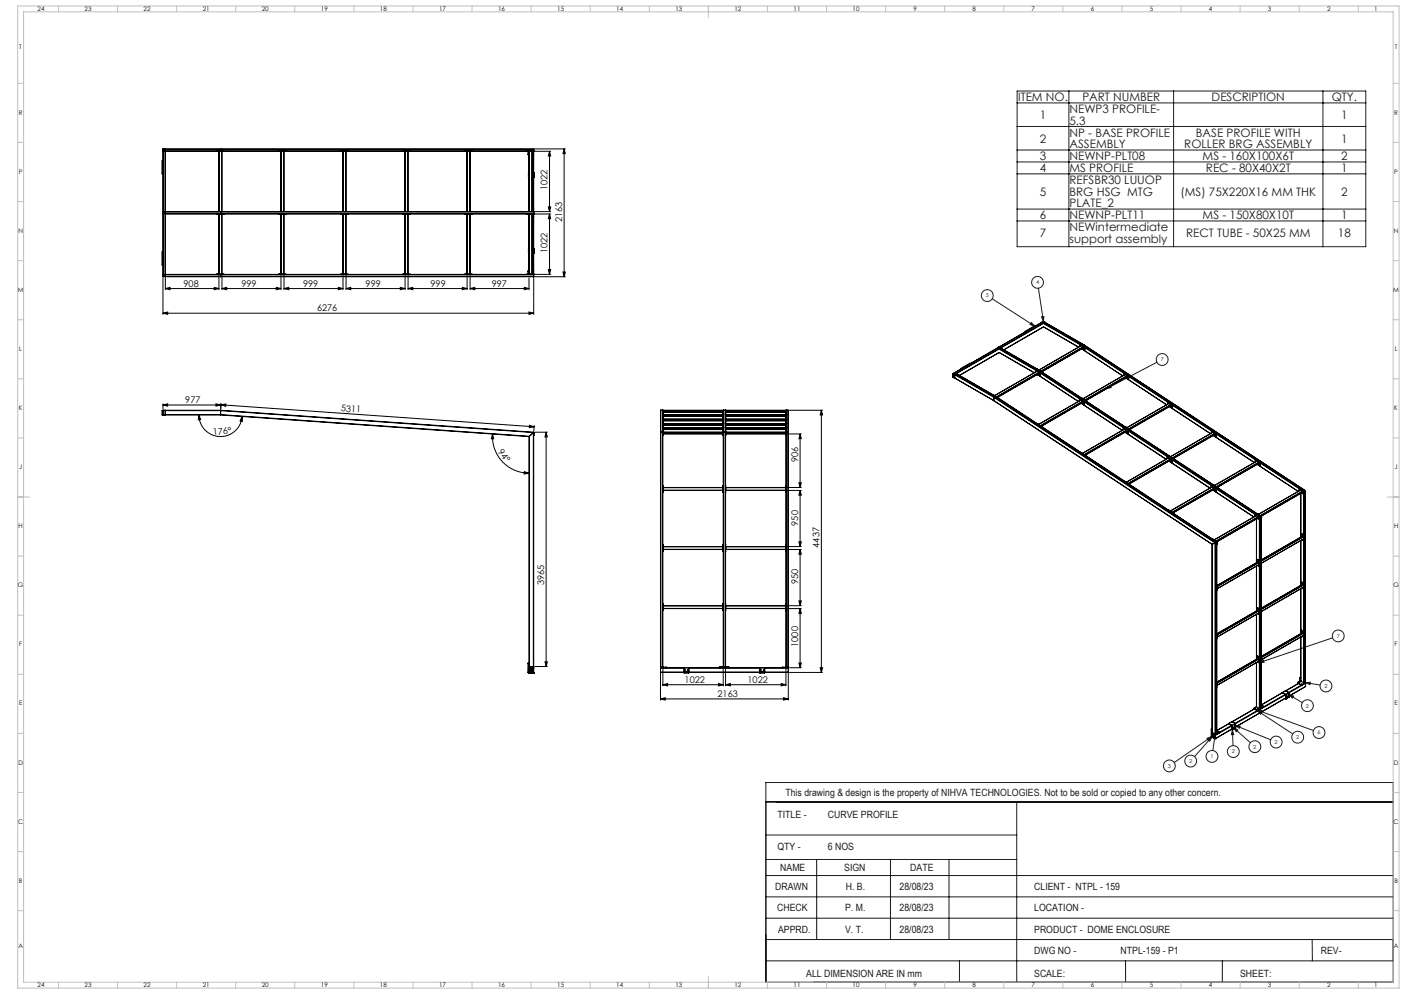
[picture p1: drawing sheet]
<svg xmlns="http://www.w3.org/2000/svg" width="1189mm" height="841mm" viewBox="0 0 1189 841" stroke-linecap="round" stroke-linejoin="round" font-family="sans-serif">
<g fill="none" stroke="#000" stroke-width=".85">
<path d="M452 128h14M452 126h26M465 128l1 4h-2zM465 128v51M477 126l1 4h-2zM477 126v108M452 179h14M464 175h2l-1 4zM452 181h14M465 181l1 4h-2zM465 181v51M138 235v31"/>
<path d="M140 235v10M185 233v12M188 233v12M238 233v12M240 233v12M290 233v12M293 233v12M343 233v12M345 233v12M395 233v12M398 233v12M448 235v10"/>
<path d="M452 235v31M452 232h14M452 234h26M464 228h2l-1 4zM476 230h2l-1 4zM140 244l4-1v2zM140 244h45M181 243l4 1-4 1zM188 244l4-1v2zM188 244h50M234 243l4 1-4 1zM240 244l4-1v2z"/>
<path d="M240 244h50M286 243l4 1-4 1zM293 244l4-1v2zM293 244h50M339 243l4 1-4 1zM345 244l4-1v2zM345 244h50M391 243l4 1-4 1zM398 244l4-1v2zM398 244h50M444 243l4 1-4 1zM138 265l4-1v2z"/>
<path d="M138 265h314M448 264l4 1-4 1zM138 343l4-1v2zM138 342v4M138 343h49M168 351l2 4h-2zM168 351v1a18 18 0 0 0 18 17 18 18 0 0 0 19-17M183 342l4 1-4 1zM187 342l265 19M187 342h4v2zM187 342v4v-4M205 352v4h-2z"/>
<path d="M448 360l4 1-4 1zM668 347h28M695 347l1 4h-2zM695 347v222M417 367l1 4h-2zM417 367a31 31 0 0 0 31 33M452 360v5M453 366h10M462 366v198M462 366l1 4h-2zM666 367h12M677 367v45"/>
<path d="M677 367l1 4h-2zM444 399l4 1-4 1zM666 412h12M666 415h12M676 408h2l-1 4zM677 415v47M677 415l1 4h-2zM676 458h2l-1 4zM666 465h12M666 462h12M677 465v47M677 465l1 4h-2z"/>
<path d="M666 515h12M666 512h12M676 508h2l-1 4zM677 515v50M677 515l1 4h-2zM461 560h2l-1 4zM453 564h10M559 565v27M561 579l4-1v2zM561 565v15M561 579h51M608 578l4 1-4 1z"/>
<path d="M612 565v15M614 579l4-1v2zM614 579h51M614 565v15M661 578l4 1-4 1zM665 565v15M667 565v27M668 565h10M668 569h28M676 561h2l-1 4zM694 565h2l-1 4zM559 591l4-1v2z"/>
<path d="M559 591h108M663 590l4 1-4 1zM648 678v153"/>
</g>
<g fill="none" stroke="#191924" stroke-width=".85">
<path d="M861 77h295v132h-295zM905 77v132M993 77v132M1120 77v132M861 87h295M861 107h295M861 127h295M861 137h295M861 147h295M861 177h295M861 187h295M840 253l36 23"/>
<path d="M879 244l4 28M873 273l3 3-4-1zM881 268h2v4zM979 307l-43 22M936 329l3-3 1 2zM1128 540l-62 21M1066 561l3-3 1 2zM1105 578l12 2M1105 578l4-1v2zM1091 588l11 7M1091 588l4 1-1 2zM1043 618v13"/>
<path d="M1043 618l1 4h-2zM1044 616l14 12M1044 616l4 2-2 1zM1045 614l30 12M1045 614h4v2zM1064 601l48 17M1064 601l30 20M1064 601h4l-1 2zM1064 601l4 2-1 1zM1021 625l4-2-2 3zM1022 626l4-3-2 4zM1025 623l-31 22"/>
<path d="M1026 623l-15 17M1028 621l-2 14M1028 621l1 4h-2zM648 662h531v169h-531zM648 678h531M860 678v153M648 706h212M648 727h212M691 727v68M754 727v68M803 727v68M648 759h531"/>
<path d="M648 741h531M648 777h531M648 795h531M1110 795l1 18M648 813h531M812 813v18M953 813v18M1034 813v18"/>
<circle cx="878" cy="239" r="5"/>
<circle cx="836" cy="250" r="5"/>
<circle cx="984" cy="304" r="5"/>
<circle cx="1132" cy="538" r="5"/>
<circle cx="1106" cy="597" r="5"/>
<circle cx="1122" cy="580" r="5"/>
<circle cx="1116" cy="620" r="5"/>
<circle cx="1026" cy="640" r="5"/>
<circle cx="1044" cy="636" r="5"/>
<circle cx="1062" cy="632" r="5"/>
<circle cx="1080" cy="628" r="5"/>
<circle cx="1098" cy="624" r="5"/>
<circle cx="990" cy="648" r="5"/>
<circle cx="1008" cy="644" r="5"/>
</g>
<g fill="none" stroke="#c0c0c0" stroke-width=".85">
<path d="M15 5h1169v831h-1169zM20 10h1159v821h-1159zM49 5v5M99 5v5M149 5v5M199 5v5M249 5v5M299 5v5M349 5v5M399 5v5M449 5v5M499 5v5"/>
<path d="M549 5v5M599 5v10M649 5v5M699 5v5M749 5v5M799 5v5M849 5v5M899 5v5M949 5v5M999 5v5M1049 5v5M1099 5v5"/>
<path d="M1149 5v5M15 71h5M1179 71h5M15 121h5M1179 121h5M15 171h5M1179 171h5M15 221h5M1179 221h5M15 271h5M1179 271h5M15 321h5"/>
<path d="M1179 321h5M15 371h5M1179 371h5M15 421h10M1174 421h10M15 471h5M1179 471h5M15 521h5M1179 521h5M15 571h5M1179 571h5M15 621h5"/>
<path d="M1179 621h5M15 671h5M1179 671h5M15 721h5M1179 721h5M15 771h5M1179 771h5M49 831v5M99 831v5M149 831v5M199 831v5M249 831v5"/>
<path d="M299 831v5M349 831v5M399 831v5M449 831v5M499 831v5M549 831v5M599 826v10M649 831v5M699 831v5M749 831v5M799 831v5M849 831v5"/>
<path d="M899 831v5M949 831v5M999 831v5M1049 831v5M1099 831v5M1149 831v5"/>
</g>
<g fill="#000">
<path d="M465 181l1 4h-2zM464 228h2l-1 4zM465 128l1 4h-2zM464 175h2l-1 4zM477 126l1 4h-2zM476 230h2l-1 4z"/>
<path d="M181 243l4 1-4 1zM140 244l4-1v2z"/>
<path d="M234 243l4 1-4 1zM188 244l4-1v2z"/>
<path d="M240 244l4-1v2zM286 243l4 1-4 1z"/>
<path d="M339 243l4 1-4 1zM293 244l4-1v2z"/>
<path d="M345 244l4-1v2zM391 243l4 1-4 1z"/>
<path d="M398 244l4-1v2zM444 243l4 1-4 1zM561 579l4-1v2zM608 578l4 1-4 1zM614 579l4-1v2zM661 578l4 1-4 1z"/>
<path d="M138 265l4-1v2zM448 264l4 1-4 1z"/>
<path d="M168 351l2 4h-2zM205 352v4h-2z"/>
<path d="M183 342l4 1-4 1zM138 343l4-1v2zM663 590l4 1-4 1zM559 591l4-1v2z"/>
<path d="M695 347l1 4h-2zM694 565h2l-1 4z"/>
<path d="M417 367l1 4h-2zM444 399l4 1-4 1z"/>
<path d="M448 360l4 1-4 1zM187 342h4v2z"/>
<path d="M677 367l1 4h-2zM676 408h2l-1 4z"/>
<path d="M677 515l1 4h-2zM676 561h2l-1 4zM677 465l1 4h-2zM676 508h2l-1 4zM677 415l1 4h-2zM676 458h2l-1 4z"/>
<path d="M461 560h2l-1 4zM462 366l1 4h-2z"/>
</g>
<path d="M873 273l3 3-4-1zM881 268h2v4zM936 329l3-3 1 2zM1066 561l3-3 1 2zM1105 578l4-1v2zM1091 588l4 1-1 2zM1064 601h4l-1 2zM1064 601l4 2-1 1zM1045 614h4v2zM1044 616l4 2-2 1zM1043 618l1 4h-2zM1028 621l1 4h-2zM1022 626l4-3-2 4zM1021 625l4-2-2 3z" fill="#191924"/>
<g fill="none" stroke="#000" stroke-width=".85">
<path d="M138 128h314h-1M138 128v51M138 126h.1M138 126v2M138 136h-1v11h1M138 126h314M138 126h2M138 126v108M140 126h.1M140 126v108M140 126h312M183 128h.1"/>
<path d="M183 128h1M184 128h.1M184 128h5M185 128v51M186 128v51M187 126h.1M187 128h.1M187 126v2M188 128v51M189 128h.1M236 128h.1M236 128h6"/>
<path d="M238 128v51M240 128v51M242 128h.1M288 128h.1M288 128h1M289 128h.1M289 128h5M290 128v51M291 128v51M293 128v51M294 128h.1M341 128h.1"/>
<path d="M341 128h6M343 128v51M345 128v51M347 128h.1M393 128h.1M394 128h.1M394 128h5M395 128v51M396 128v51M398 128v51M399 128h.1M446 128h.1"/>
<path d="M446 128h6M447 128h.1M447 131h1M447 128v3M448 131h.1M448 128h.1M448 128v3M448 131v48M448 128v51M450 128v51M451 128l1 51h-314M452 126v108"/>
<path d="M452 131h-1M452 128h.1M452 128h-312v51h44M448 146h-1v4h1M451 146h1v4h-1M452 146h.1M452 150h.1M138 179v2M183 179h.1M184 179h.1M187 179h.1M187 179v2"/>
<path d="M189 179h1M189 179h.1M190 179h.1M236 179h.1M242 179h.1M288 179h.1M289 179h.1M294 179h1M294 179h.1M295 179h.1M341 179h.1M347 179h.1"/>
<path d="M393 179h.1M394 179h.1M399 179h1M399 179h.1M400 179h.1M446 179h.1M448 177h.1M451 176l1 1M452 179h.1M452 179h-268M138 181h314l-1 51h1h-314M138 181v51"/>
<path d="M183 181h.1M184 181h.1M184 181h-44v51h44M184 181h268M185 181v51M186 181v51M188 181v51M189 181h1M189 181h.1M190 181h.1M236 181h.1M238 181v51"/>
<path d="M240 181v51M242 181h.1M288 181h.1M289 181h.1M290 181v51M291 181v51M293 181v51M294 181h1M294 181h.1M295 181h.1M341 181h.1M343 181v51"/>
<path d="M345 181v51M347 181h.1M393 181h.1M394 181h.1M395 181v51M396 181v51M398 181v51M399 181h1M399 181h.1M400 181h.1M446 181h.1M448 183v1"/>
<path d="M448 181v48M448 181v51M450 181v51M452 183l-1 1M452 181h.1M138 213h-1v11h1M447 214h.1M447 214h1M448 210h-1v4M451 210h1v4M451 214h1M452 210h.1"/>
<path d="M452 214h.1M138 234h.1M138 232v2M138 234h314M138 234h2M140 234h.1M183 232h.1M184 232h.1M184 232h268M187 232h.1M187 234h.1M187 232v2"/>
<path d="M189 232h1M189 232h.1M190 232h.1M236 232h.1M242 232h.1M288 232h.1M289 232h.1M294 232h1M294 232h.1M295 232h.1M341 232h.1M347 232h.1"/>
<path d="M393 232h.1M394 232h.1M399 232h1M399 232h.1M400 232h.1M446 232h.1M447 232h.1M447 229v3M447 229h1M447 229h.1M448 229h-1M448 229h.1"/>
<path d="M448 229v3M451 229h1M452 234h-312M452 232h.1M876 276h-1l-7 4M882 273l-37 21M882 273h.1M882 273l34 19M883 272l35 20M883 272l-1 1M883 272h.1M883 274l-36 20 33 20"/>
<path d="M883 274l31 18M883 276l30 18M883 277l30 17M883 277l-34 19M883 272l-76 44M883 272l1 1M884 273h.1M884 273l-76 44M844 294l-36 21M844 294l35 20M845 294h.1M845 294h-1"/>
<path d="M845 294l35 20M846 298l29 17M846 298l-34 20 34-20M868 280v1M914 292h.1M914 292v1M914 292l4 2M915 292l-36 21M915 292l2 1M915 295l1 1M916 295l2 1M916 293h.1"/>
<path d="M916 296h.1M916 296l34 22M916 295v1M916 293l187 123M916 292v1M916 292l188 124M917 293v1M917 293l-36 21M917 294h.1M917 294l-35 21M917 294l-36 20M917 295h.1"/>
<path d="M917 292h1M917 292l188 123M917 292h-1M918 294h.1M918 296h.1M918 294v2M807 319h.1M807 319l34 20M807 316l34 20M807 316v3M807 316h.1M807 319l1 1"/>
<path d="M807 316l1 1M808 315h.1M808 315l34 20M808 315l-1 1M808 317h.1M808 320h.1M808 317v3M813 312h1M813 312h.1M821 308v-1l-8 5M876 315v-2l4 3M876 313h.1"/>
<path d="M877 313l-31-18-37 21M878 314l-36 21M878 314h.1M878 314l-36 21 1 1 36-21M878 314l1 1M878 317h1M878 312h.1M878 312v1M878 312l189 125M878 316l2 2M879 317h.1M879 317l34 23"/>
<path d="M879 315l187 123M879 314v1M879 314l187 123M879 315h.1M879 316l-35 20M879 313l2 1M879 315v1M879 315l-35 21M880 314h.1M880 314h-1M880 314l187 123M880 316h1"/>
<path d="M881 318h-1M881 316l-1 2M881 316h.1M881 316v2M881 314h.1M882 315h.1M951 316l4 3M951 316v2M951 316h.1M952 317h.1M952 317l-36 21 2 1M952 317l2 1"/>
<path d="M952 320l35 22-35-22M953 319l2 1M954 318h.1M954 318l-36 21M954 319h.1M954 319l-35 20M954 318v1M955 319h.1M955 319v1M840 334h1M841 334h-1M841 334l189 125"/>
<path d="M841 339h.1M841 339l185 122M841 336l187 123M841 336v3M841 336h.1M841 336l188 123M842 335l-1 1M842 335h.1M842 335l188 123M844 337h1M844 337h.1M914 338h.1"/>
<path d="M914 338h-1M914 338l-1 1M914 338l3 2M914 338l4 2M915 338l-36 21M915 338l1 1M915 337h.1M916 339v1M916 339l-36 21-1-1M916 340h.1M916 340l-35 20M918 339h.1"/>
<path d="M919 339h.1M955 320v1M138 351h.1M138 347h.1M138 351h49M138 347v4M138 351h2M140 347h.1M140 347v4M140 351h.1M187 351l261 18M187 351h.1"/>
<path d="M187 347h.1M187 347h-49M187 347l264 19M187 347v4M187 347l265 19M187 347h-50v4h50M559 347h108M559 347h.1M559 347v218M559 347v217M561 347h.1M561 347v217"/>
<path d="M561 347h51M561 351h51M561 355h.1M561 358h.1M561 347v19M561 348h.1M561 348h51M561 350h.1M561 352h.1M561 354h.1M561 355h51M561 357h.1"/>
<path d="M561 359h.1M561 359h51M561 351v1M561 351h.1M561 347v1M561 358v1M561 360h51M561 358h51M561 352h51M561 356h51M561 349h51M561 348v2"/>
<path d="M561 352v2M561 355v2M561 359v2M612 351v1M612 354h.1M612 351h.1M612 355h.1M612 357h.1M612 347v1M612 350h.1M612 347h.1M612 358v1"/>
<path d="M612 358h.1M612 348h.1M612 352h.1M612 348v2M612 352v2M612 355v2M612 359v2M612 359h.1M612 347v19M612 347v217M614 347h.1M614 347v217"/>
<path d="M614 348h51M614 355h51M614 359h51M614 351l51 1M614 351h51M614 355h.1M614 358h.1M614 347v19M614 348h.1M614 350h.1M614 352h.1M614 354h.1"/>
<path d="M614 357h.1M614 359h.1M614 347v1M614 358v1M614 351v1M614 351h.1M614 347h51M614 360h51M614 358h51M614 352h51M614 356h51M614 349h51"/>
<path d="M614 348v2M614 352v2M614 355v2M614 359v2M665 347v1M665 350h.1M665 347h.1M665 355h.1M665 357h.1M665 358v1M665 358h.1M665 351v1"/>
<path d="M665 354h.1M665 351h.1M665 348v2M665 352v2M665 355v2M665 359v2M665 347v217M667 347h.1M667 347v217M667 347v218M878 358h.1M878 358l4 3"/>
<path d="M915 341l35 23-35-23M915 341l3 1M916 340l-35 21M917 341h.1M917 340l1 1M918 340h.1M918 340h-1M918 342h.1M918 341v1M918 340v1M918 340v2M988 340h.1"/>
<path d="M988 340v2M988 340l4 3M989 341h.1M989 341l-36 21M989 341l2 1M990 344l34 23M990 344l2 1M991 342h.1M991 342l-36 21M991 343l-35 20M991 343h.1M991 342v1"/>
<path d="M991 344h.1M992 343h.1M992 345h.1M992 343v2M448 369v195M448 369h.1M451 366v198M451 366l-3 3M452 366h-1M452 366v2M452 366v203M559 366h2"/>
<path d="M561 368v196M561 366h.1M561 368h.1M561 362h51M561 366v2M561 366h51M561 363h.1M561 365h.1M561 361h.1M561 362v1M561 362h.1M561 367h51"/>
<path d="M561 363h51M561 363v2M612 361h.1M612 362v1M612 365h.1M612 362h.1M612 366h.1M612 368h.1M612 363v2M612 366v2M612 363h.1M612 366h2"/>
<path d="M612 368v196M614 366h.1M614 368h.1M614 362l51 1M614 362h51M614 366v2M614 368v196M614 366h51M614 363h.1M614 365h.1M614 361h.1M614 362v1"/>
<path d="M614 362h.1M614 367h51M614 363h51M614 363v2M665 366h.1M665 368h.1M665 362v1M665 365h.1M665 362h.1M665 361h.1M665 363v2M665 366v2"/>
<path d="M665 366h2M882 361h.1M951 362l4 3M951 362l-1 2M951 362h.1M952 363h.1M952 363l-36 21M952 363l-36 21 2 1 35-21M952 363l1 1M952 366l35 23M952 361h.1M952 361l4 3"/>
<path d="M953 365l2 2M953 364h1M953 365h.1M953 362h1M953 365l-35 20M954 364l-1 1M954 362l1 1M954 364l-36 21M955 365h.1M955 366v1M955 365v2M955 365v1"/>
<path d="M955 363h.1M956 364h.1M1025 365v1M1025 365h.1M1025 365l4 2M1026 366h.1M1026 366l-35 20M1027 366l1 1M1027 368l34 23M1027 368l35 23M1027 368l2 1M1028 367h.1"/>
<path d="M1028 367l-36 20M1028 368l-35 20M1028 367v1M1028 367l-36 21M1029 368h.1M1029 367v1M1029 369h.1M1029 367l1 1M1029 367h.1M1030 368l-1 1M1030 368h-1M915 383h.1"/>
<path d="M915 383l4 2M919 385h.1M988 386h.1M988 386v1M988 387v1M988 387l4 2M989 387l-36 21M989 387l2 1M989 390l35 23-35-23M989 386h.1M990 390l2 1M991 388v1"/>
<path d="M991 388l-36 21-2-1M991 389l-36 21M991 389h.1M991 386h.1M991 386l1 1M991 389l-36 20M991 390h.1M992 389h.1M992 391h.1M992 389v2M992 387h.1M993 388h.1"/>
<path d="M1062 389h.1M1062 389v2M1062 389l4 3M1063 389h-1M1064 390l-36 21M1064 390l1 1M1064 393l35 23M1064 393l2 1M1065 391h.1M1065 391l-36 21M1065 392h.1M1065 392l-35 20"/>
<path d="M1065 391v1M1065 391l-35 21M1066 392h.1M1066 394h.1M1066 392h1M1067 394h.1M1067 394h-1M1067 392l-1 2M1067 392h.1M1067 392v2M561 411h.1M561 416h.1"/>
<path d="M561 416v1M561 411v5M561 413h51M561 415h51M561 412h51M612 416v1M612 411h.1M612 416h.1M612 411v5M614 411h.1M614 416h.1M614 416v1"/>
<path d="M614 411v5M614 413h51M614 415h51M614 412h51M665 411h.1M665 416h.1M665 411v5M952 407h.1M956 410h.1M1025 411h.1M1025 411v2M1025 411l4 2"/>
<path d="M1026 412h.1M1026 412l-36 20M1026 412l2 1M1026 415l35 22M1027 410h.1M1027 414l2 1M1028 413h.1M1028 413l-36 20-2-1M1028 414l-35 20M1028 411h.1M1028 411l1 1M1028 413v1"/>
<path d="M1028 413l-36 21M1029 413v1M1029 415v1M1029 414v1M1029 415h.1M1029 414h.1M1029 412h.1M1030 413h.1M1100 414l-1 1M1100 414h-1M1100 414h.1M1100 414l4 2"/>
<path d="M1101 415l-36 20M1101 415l1 1M1101 417v37M1101 417l2 1M1102 416h.1M1102 416l-36 20M1102 416l-35 21M1102 416l-35 20M1103 418v160M1103 416l1 1M1104 418h-1M1104 416v1"/>
<path d="M1104 416h-1M1104 418h.1M1104 417v1M1104 416h.1M1104 417v161M1104 417h.1M1105 415l-1 1M1105 415v162M1105 415h.1M989 432h.1M989 432l4 2M993 434h.1"/>
<path d="M1062 435v2M1062 435h.1M1063 436l-36 21M1063 436l2 1M1063 439v37M1064 434h.1M1064 434l4 3M1064 439l2 1M1065 437h.1M1065 437l-36 21-2-1M1065 435h.1M1065 438h.1"/>
<path d="M1065 438l-35 20M1065 435l1 1M1065 437v1M1065 437l-36 21M1066 440v159M1066 438h.1M1066 440h.1M1066 438v2M1066 437v1M1066 439v160M1066 436h.1M1067 437h-1"/>
<path d="M1067 437h.1M1067 437v162M1067 437h1M1068 439h-1M1068 437h.1M1068 437h-1M1068 439h.1M1068 437v2M1026 456h.1M1026 456l4 3M1028 459v162M1028 459l-2 2"/>
<path d="M1029 459h-1M1029 459v162M1030 459h-1M1030 459h.1M1030 458h.1M1030 458v162M1030 459v2M1101 457v38M1101 452v2M1102 452h.1M1102 452h-1M1102 452l1 1"/>
<path d="M1102 452h1M1102 457h1M1102 454h.1M1102 454l-35 20M1102 454h1M1103 453h.1M1103 454l-36 21M1103 452v1M1103 457h.1M1103 456l-36 21M1103 456h.1M1103 453v4"/>
<path d="M561 461h.1M561 466h.1M561 466v1M561 461v5M561 463h51M561 465h51M561 462h51M612 466v1M612 461v5M612 461h.1M612 466h.1M614 461h.1"/>
<path d="M614 466h.1M614 466v1M614 461v5M614 463h51M614 465h51M614 462h51M665 461h.1M665 466h.1M665 461v5M1026 461v158M1026 461h.1M1026 461v159"/>
<path d="M1030 461h.1M1063 479v38M1064 473v3M1064 473h.1M1064 473l1 1M1064 473l2 1M1064 478l2 1M1065 475h.1M1065 475l-35 20M1065 475v1M1065 476l-35 21M1065 476l-35 20"/>
<path d="M1066 474h.1M1066 474h-1M1066 479h.1M1030 495h.1M1030 500h.1M1030 498l36-20-36 20M1101 498v38M1102 492h.1M1102 492h-1M1102 493l-1 2M1102 493h1M1102 492v1"/>
<path d="M1102 498h1M1102 494l1 1M1103 495l-36 21M1103 495l-36 20M1103 493v1M1103 498h.1M1103 497l-36 21M1103 497h.1M1103 494v4M561 511h.1M561 516h.1M561 516v1"/>
<path d="M561 511v5M561 513h51M561 515h51M561 512h51M612 516v1M612 511v5M612 516h.1M612 511h.1M614 511h.1M614 516h.1M614 516v1M614 511v5"/>
<path d="M614 513h51M614 515h51M614 512h51M665 511h.1M665 516h.1M665 511v5M1063 520v38M1064 514v3M1064 514h.1M1064 514l2 1M1064 519l2 1M1065 515h.1"/>
<path d="M1065 516h.1M1065 516l-35 20M1066 515h.1M1065 516l-35 21M1066 515h-1M1066 520h.1M1067 515l35-21zM1030 536h.1M1030 539l36-21-36 21M1101 539v37M1101 533v3M1102 533h.1"/>
<path d="M1102 533h-1M1102 533l1 1M1102 538l1 1M1102 534h.1M1102 535l1 1M1103 534h.1M1103 536l-36 21M1103 536l-36 20M1103 539h.1M1103 538h.1M1103 538l-36 20M1103 534v5"/>
<path d="M1030 541h.1M1064 555v2M1064 555h.1M1064 555l1 1M1064 555l2 1M1065 556h.1M1065 557h.1M1065 557l-35 20M1065 557l-35 21M1066 556h.1M1066 556h-1M1067 555l35-20z"/>
<path d="M447 561h.1M447 569h1M447 561v8M447 569h.1M447 564h1M447 565h1M447 569h2M448 564h4M448 569h1h-1v-4h3v4h1M448 564h.1M448 565h.1M448 564v1"/>
<path d="M448 569h.1M448 565v4M448 565h3M448 564h3M449 568h.1M449 569h.1M449 568v1M449 567h.1M449 568v-2h1v3M449 566v2M449 566h.1M449 566h1"/>
<path d="M449 568h1M450 569h.1M450 566v2M450 569h2M450 568h.1M450 566h.1M450 567h.1M450 568v1M451 565h1M451 564h1M451 564v1M452 569h.1"/>
<path d="M559 564h.1M559 569h20M559 565h.1M559 565v4M559 565h20M559 565h5M559 564h5M559 564v1M559 564h2M560 564h.1M561 564h.1M564 564v1"/>
<path d="M564 565h.1M564 565h45M579 569h.1M579 565v4M579 565h.1M579 565h4M579 569h4M580 568h2v1h-2zM580 568v1M580 569h.1M580 568h.1M580 569h2"/>
<path d="M580 568h2M580 568h1M580 569h1M581 568h.1M581 569h.1M582 569h.1M582 568v1M583 569h.1M583 565h.1M583 569h60M583 565v4M583 565h60"/>
<path d="M609 564h1zM609 565h1M610 564h-1v1M610 564h6M610 565h6M610 564v1M616 564h1v1M616 564h1zM616 565h1M616 564v1M617 565h45M643 569h.1"/>
<path d="M643 565h.1M643 565h4M643 565v4M643 569h4M644 568h2v1h-2zM644 568v1M644 569h1M644 568h2M645 569h.1M645 568h1M645 568h-1M645 569h1"/>
<path d="M645 568h.1M646 568v1M646 569h.1M647 569h.1M647 565v4M647 565h.1M647 569h20M647 565h20M662 565h.1M662 564v1M662 565h5M662 564h5"/>
<path d="M665 564h.1M665 564h2M666 564h.1M667 564h.1M667 565h.1M667 564v1M667 569h-20M667 565v4M1030 577h.1M1030 580l36-21-36 21M1063 561v37M1064 560l2 1"/>
<path d="M1066 561h.1M1098 578h.1M1098 578v1M1098 577v1M1098 578h1M1099 578h.1M1099 578l2 1M1099 578l2 2M1099 578l-11 6M1100 576h.1M1100 576l-2 1M1100 574h.1"/>
<path d="M1100 574v2M1100 576l-2 2M1100 573v1M1100 573h.1M1101 573h-1M1101 576l-3 2M1101 576l2 2M1101 576l-2 2M1101 580l-10 6-3-2M1101 579h1M1101 580h1M1101 579v1"/>
<path d="M1102 579v1M1103 578h1M1105 577h.1M1105 577l-1 1M1105 578h.1M1105 577l-3 2M1105 578l-3 2M1105 577v1M1105 578v3M1105 578l-17 10M1030 581h.1M1061 599l3 2 24-13-43 24"/>
<path d="M1061 600h1M1061 599v1M1061 600l-18 11 18-11M1062 599l2 1M1062 599v1M1062 600l2 1M1062 599h1zM1063 598h.1M1063 598l-1 1M1063 598l3 1M1064 600h.1M1066 599h.1"/>
<path d="M1067 599h-1M1067 599h.1M1067 596l2 2-5 2M1069 599l-5 2M1069 598h.1M1069 598v1M1085 586h.1M1085 586l-18 10M1085 586l3 2M1088 591h.1M1088 588h.1M1088 591l-43 24"/>
<path d="M1088 588v3M1088 584l-3 2M1088 584l3 2M1089 590h.1M1089 590l1-1v1h-1zM1089 589v1M1089 589l1 1M1091 586v3M1091 586l-3 2M1091 589l14-8zM1091 589v1M1091 589l-3 2"/>
<path d="M1091 590l-3 1M1091 590h.1M1025 617h.1M1025 617v6M1025 620h1M1026 620v3M1026 619v1M1026 617h-1M1026 616l-1 1M1026 619l-1 1M1026 620h.1M1026 620l2 1"/>
<path d="M1030 618l2 1M1031 620h.1M1032 619v1M1032 620l-3 1M1032 620h.1M1040 612h.1M1040 612l3 2M1040 612l-10 6M1042 617l1 1M1042 617h1M1042 614h1l-15 8M1043 614v3"/>
<path d="M1043 611h.1M1043 611l-3 1M1043 611l-13 7M1043 611l2 1M1043 617v1M1043 618h.1M1043 616l2-1v1l-2 1zM1044 616h-1h1M1044 616h.1M1044 616h1M1045 612h.1M1045 612l-13 8"/>
<path d="M1045 616h1M1045 612l-2 2M1045 616l-2 1M1045 612v4M1046 616l-3 2M1046 616h.1M1064 601h.1M1064 600v1M1064 601l-19 11M1025 623h.1M1025 623h1M1026 623v1"/>
<path d="M1026 621h.1M1026 620l2 2M1026 621l2 1M1026 624h.1M1028 625h.1M1028 622h.1M1028 622l-2 1M1028 621h1M1028 622h1M1028 621v1M1028 622v3M1028 624v1"/>
<path d="M1028 623l-2 1M1028 622l-2 2M1028 625l15-8-15 8M1029 621v1M1030 620l-1 1M1030 620h.1M1032 620l-3 2"/>
<circle cx="880" cy="316" r=".1"/>
<circle cx="954" cy="319" r=".1"/>
<circle cx="954" cy="365" r=".1"/>
<circle cx="1028" cy="414" r=".1"/>
<circle cx="1103" cy="417" r=".1"/>
<circle cx="1065" cy="439" r=".1"/>
<circle cx="1102" cy="453" r=".1"/>
<circle cx="1065" cy="475" r=".1"/>
<circle cx="1102" cy="494" r=".1"/>
<circle cx="580" cy="567" r=".2"/>
<circle cx="582" cy="567" r=".2"/>
<circle cx="644" cy="567" r=".2"/>
<circle cx="646" cy="567" r=".2"/>
<circle cx="1100" cy="578" r=".2"/>
<circle cx="1102" cy="579" r=".2"/>
<circle cx="1068" cy="598" r=".2"/>
<circle cx="1089" cy="589" r=".2"/>
<circle cx="1090" cy="588" r=".2"/>
<circle cx="1043" cy="615" r=".2"/>
<circle cx="1045" cy="614" r=".2"/>
</g>
<g font-size="9.9" fill="#191924">
<text x="862" y="86">ITEM NO.</text>
<text x="916" y="86">PART NUMBER</text>
<text x="1025" y="86">DESCRIPTION</text>
<text x="1127" y="86">QTY.</text>
<text x="905" y="96">NEWP3 PROFILE-</text>
<text x="880" y="101">1</text>
<text x="1135" y="101">1</text>
<text x="905" y="106">5.3</text>
<text x="905" y="116">NP - BASE PROFILE</text>
<text x="1012" y="116">BASE PROFILE WITH</text>
<text x="880" y="121">2</text>
<text x="905" y="126">ASSEMBLY</text>
<text x="1002" y="126">ROLLER BRG ASSEMBLY</text>
<text x="1135" y="121">1</text>
<text x="880" y="136">3</text>
<text x="905" y="136">NEWNP-PLT08</text>
<text x="1018" y="136">MS - 160X100X6T</text>
<text x="1135" y="136">2</text>
<text x="880" y="146">4</text>
<text x="905" y="146">MS PROFILE</text>
<text x="1021" y="146">REC - 80X40X2T</text>
<text x="1135" y="146">1</text>
<text x="905" y="156">REFSBR30 LUUOP</text>
<text x="880" y="166">5</text>
<text x="905" y="166">BRG HSG MTG</text>
<text x="999" y="166">(MS) 75X220X16 MM THK</text>
<text x="1135" y="166">2</text>
<text x="905" y="176">PLATE_2</text>
<text x="880" y="186">6</text>
<text x="905" y="186">NEWNP-PLT11</text>
<text x="1018" y="186">MS - 150X80X10T</text>
<text x="1135" y="186">1</text>
<text x="905" y="196">NEWintermediate</text>
<text x="880" y="201">7</text>
<text x="1004" y="201">RECT TUBE - 50X25 MM</text>
<text x="1132" y="201">18</text>
<text x="905" y="206">support assembly</text>
</g>
<g font-size="8.5" fill="#191924">
<text x="665" y="674">This drawing &amp; design is the property of NIHVA TECHNOLOGIES. Not to be sold or copied to any other concern.</text>
<text x="658" y="692">TITLE -</text>
<text x="701" y="692">CURVE PROFILE</text>
<text x="658" y="719">QTY -</text>
<text x="701" y="719">6 NOS</text>
<text x="660" y="737">NAME</text>
<text x="714" y="737">SIGN</text>
<text x="770" y="737">DATE</text>
<text x="656" y="753">DRAWN</text>
<text x="716" y="753">H. B.</text>
<text x="761" y="753">28/08/23</text>
<text x="875" y="753">CLIENT - NTPL - 159</text>
<text x="658" y="771">CHECK</text>
<text x="715" y="771">P. M.</text>
<text x="761" y="771">28/08/23</text>
<text x="875" y="771">LOCATION -</text>
<text x="659" y="789">APPRD.</text>
<text x="715" y="789">V. T.</text>
<text x="761" y="789">28/08/23</text>
<text x="875" y="789">PRODUCT - DOME ENCLOSURE</text>
<text x="875" y="807">DWG NO -</text>
<text x="948" y="807">NTPL-159 - P1</text>
<text x="1118" y="807">REV-</text>
<text x="682" y="826">ALL DIMENSION ARE IN mm</text>
<text x="875" y="826">SCALE:</text>
<text x="1049" y="826">SHEET:</text>
</g>
<g font-size="7.8">
<text x="463" y="161" transform="rotate(-90 463 161)">1022</text>
<text x="476" y="188" transform="rotate(-90 476 188)">2163</text>
<text x="463" y="214" transform="rotate(-90 463 214)">1022</text>
<text x="155" y="242">908</text>
<text x="204" y="242">999</text>
<text x="257" y="242">999</text>
<text x="309" y="242">999</text>
<text x="364" y="242">999</text>
<text x="416" y="242">997</text>
<text x="268" y="263">6276</text>
<text x="157" y="341">977</text>
<text x="288" y="348" transform="rotate(4 288 348)">5311</text>
<text x="180" y="368" transform="rotate(-6 180 368)">176°</text>
<text x="421" y="383" transform="rotate(52 421 383)">94°</text>
<text x="675" y="391" transform="rotate(-90 675 391)">906</text>
<text x="675" y="445" transform="rotate(-90 675 445)">950</text>
<text x="693" y="463" transform="rotate(-90 693 463)">4437</text>
<text x="461" y="495" transform="rotate(-90 461 495)">3965</text>
<text x="675" y="494" transform="rotate(-90 675 494)">950</text>
<text x="675" y="547" transform="rotate(-90 675 547)">1000</text>
<text x="579" y="578">1022</text>
<text x="633" y="578">1022</text>
<text x="607" y="590">2163</text>
</g>
<g font-size="5.3">
<text x="32" y="9">24</text>
<text x="72" y="9">23</text>
<text x="122" y="9">22</text>
<text x="172" y="9">21</text>
<text x="222" y="9">20</text>
<text x="272" y="9">19</text>
<text x="322" y="9">18</text>
<text x="372" y="9">17</text>
<text x="422" y="9">16</text>
<text x="472" y="9">15</text>
<text x="522" y="9">14</text>
<text x="572" y="9">13</text>
<text x="622" y="9">12</text>
<text x="672" y="9">11</text>
<text x="722" y="9">10</text>
<text x="773" y="9">9</text>
<text x="823" y="9">8</text>
<text x="873" y="9">7</text>
<text x="923" y="9">6</text>
<text x="973" y="9">5</text>
<text x="1023" y="9">4</text>
<text x="1073" y="9">3</text>
<text x="1123" y="9">2</text>
<text x="1163" y="9">1</text>
<text x="16" y="42">T</text>
<text x="1180" y="42">T</text>
<text x="16" y="97">R</text>
<text x="1180" y="97">R</text>
<text x="16" y="147">P</text>
<text x="1180" y="147">P</text>
<text x="16" y="197">N</text>
<text x="1180" y="197">N</text>
<text x="15" y="247">M</text>
<text x="1179" y="247">M</text>
<text x="16" y="297">L</text>
<text x="1180" y="297">L</text>
<text x="16" y="347">K</text>
<text x="1180" y="347">K</text>
<text x="16" y="397">J</text>
<text x="1180" y="397">J</text>
<text x="16" y="447">H</text>
<text x="1180" y="447">H</text>
<text x="15" y="497">G</text>
<text x="1179" y="497">G</text>
<text x="16" y="547">F</text>
<text x="1180" y="547">F</text>
<text x="16" y="597">E</text>
<text x="1180" y="597">E</text>
<text x="16" y="647">D</text>
<text x="1180" y="647">D</text>
<text x="15" y="697">C</text>
<text x="1179" y="697">C</text>
<text x="16" y="747">B</text>
<text x="1180" y="747">B</text>
<text x="16" y="802">A</text>
<text x="1180" y="802">A</text>
<text x="32" y="835">24</text>
<text x="72" y="835">23</text>
<text x="122" y="835">22</text>
<text x="172" y="835">21</text>
<text x="222" y="835">20</text>
<text x="272" y="835">19</text>
<text x="322" y="835">18</text>
<text x="372" y="835">17</text>
<text x="422" y="835">16</text>
<text x="472" y="835">15</text>
<text x="522" y="835">14</text>
<text x="572" y="835">13</text>
<text x="622" y="835">12</text>
<text x="672" y="835">11</text>
<text x="722" y="835">10</text>
<text x="773" y="835">9</text>
<text x="823" y="835">8</text>
<text x="873" y="835">7</text>
<text x="923" y="835">6</text>
<text x="973" y="835">5</text>
<text x="1023" y="835">4</text>
<text x="1073" y="835">3</text>
<text x="1123" y="835">2</text>
<text x="1163" y="835">1</text>
</g>
<g font-size="4.7" fill="#191924">
<text x="877" y="241">4</text>
<text x="834" y="252">5</text>
<text x="982" y="306">7</text>
<text x="1131" y="540">7</text>
<text x="1121" y="582">2</text>
<text x="1105" y="599">2</text>
<text x="1115" y="621">6</text>
<text x="1079" y="629">2</text>
<text x="1097" y="625">2</text>
<text x="1061" y="633">2</text>
<text x="1024" y="642">1</text>
<text x="1042" y="638">2</text>
<text x="1006" y="646">2</text>
<text x="988" y="650">3</text>
</g>
</svg>
